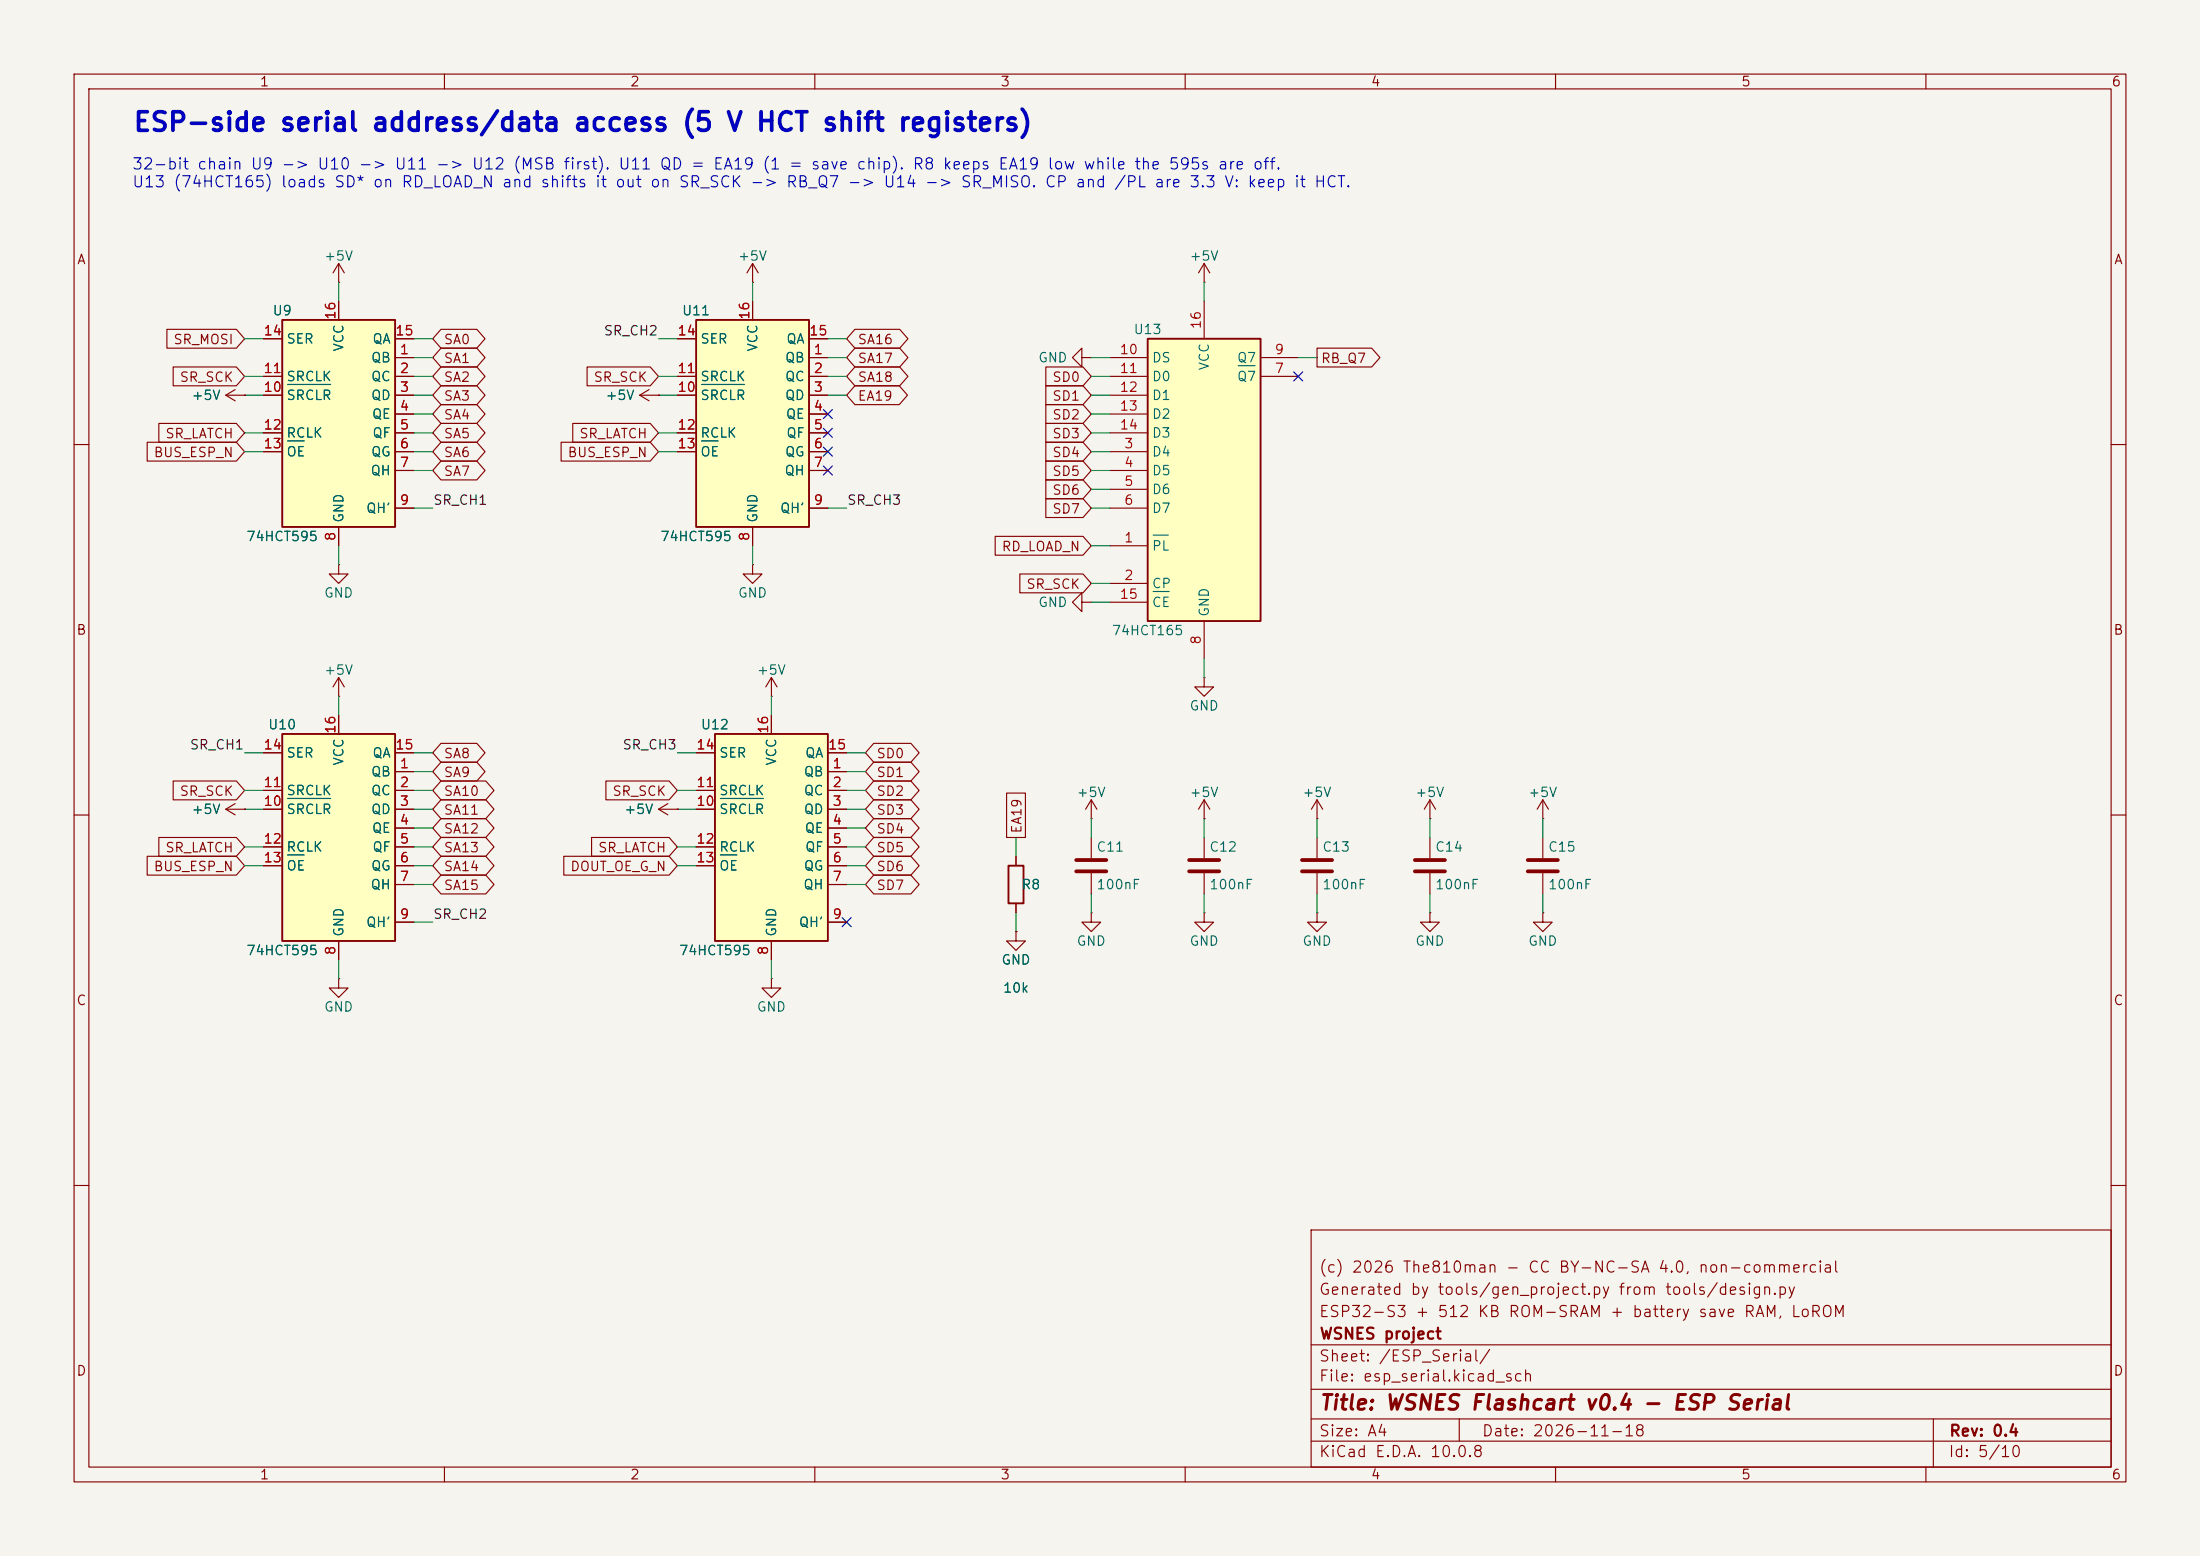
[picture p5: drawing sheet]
<svg xmlns="http://www.w3.org/2000/svg" width="297mm" height="210mm" viewBox="0 0 297 210" stroke-linecap="round" stroke-linejoin="round" font-family="sans-serif">
<path d="M0 0h297v210h-297z" fill="#f5f4ef" stroke="#f5f4ef" stroke-width=".14"/>
<g fill="none" stroke="#840000" stroke-width=".15">
<path d="M10 10h277v190h-277zM12 12h273v186h-273zM60 10v2M110 10v2M160 10v2M210 10v2M260 10v2M30.5 53.3l1.2 .8M30.5 53.3h2.5M31.7 52.6l-1.2 .7M33 53.3h.1M146 48.3v-1.3l-1.2 1.3 1.2 1.2v-1.2h1.3"/>
<path d="M147.3 48.3h.1M10 60h2M285 60h2M10 110h2M30.5 109.2l1.2 .8M30.5 109.2h2.5M31.7 108.5l-1.2 .7M33 109.2h.1M137.2 115.6v1.2M147.3 110.5h.1M147.3 108v2.5M147.3 113v2.8"/>
<path d="M147.3 117.9v2.8M147.3 108l-.7 1.2M147.3 108l.8 1.2M162.6 113v2.8M162.6 117.9v2.8M285 110h2M137.2 125.7v1.3h1.2l-1.2 1.3-1.3-1.3h1.3M137.2 125.7h.1M137.2 121.9v1.3M147.3 123.2v1.3h1.3l-1.3 1.2-1.3-1.2h1.3M147.3 123.2h.1M10 160h2"/>
<path d="M177 166h108v32h-108zM285 160h2M60 198v2M110 198v2M160 198v2M177 194.5h108M177 191.5h108M177 187.5h108M177 181.5h108M197 191.5v3M210 198v2M260 198v2"/>
<path d="M261 191.5v6.5"/>
</g>
<path d="M145.3 116.1h4.1M145.3 117.6h4.1M160.5 116.1h4.1M160.5 117.6h4.1" fill="none" stroke="#840000" stroke-width=".51"/>
<path d="M136.1 116.8h2.1v5.1h-2.1z" fill="none" stroke="#840000" stroke-width=".25"/>
<path d="M38.1 99.1h15.2v27.9h-15.2z" fill="#ffffc2"/>
<path d="M38.1 99.1h15.2v27.9h-15.2z" fill="none" stroke="#840000" stroke-width=".25"/>
<g fill="none" stroke="#840000" stroke-width=".15">
<path d="M45.7 96.5v2.6M35.6 106.7h2.5M35.6 109.2h2.5M35.6 114.3h2.5M35.6 116.8h2.5M35.6 101.6h2.5M53.3 104.1h2.6M53.3 106.7h2.6M53.3 109.2h2.6M53.3 111.8h2.6M53.3 114.3h2.6M53.3 116.8h2.6"/>
<path d="M53.3 119.4h2.6M53.3 101.6h2.6M45.7 127v2.5M53.3 124.5h2.6"/>
</g>
<path d="M38.8 107.8h5.8M38.8 115.4h2.3" fill="none" stroke="#006464" stroke-width=".15"/>
<path d="M154.9 45.7h15.3v38.1h-15.3z" fill="#ffffc2"/>
<path d="M154.9 45.7h15.3v38.1h-15.3z" fill="none" stroke="#840000" stroke-width=".25"/>
<g fill="none" stroke="#840000" stroke-width=".15">
<path d="M149.9 50.8h5M149.9 48.3h5M149.9 53.3h5M149.9 55.9h5M149.9 58.4h5M162.6 40.6v5.1M170.2 50.8h5.1M170.2 48.3h5.1M149.9 73.7h5M149.9 78.7h5M149.9 61h5M149.9 63.5h5"/>
<path d="M149.9 66h5M149.9 68.6h5M149.9 81.3h5M162.6 83.8v5.1M162.6 110.5h.1M162.6 108v2.5M162.6 108l-.8 1.2M162.6 108l.7 1.2M104.1 132.1v1.3h1.3l-1.3 1.2-1.2-1.2h1.2M104.1 132.1h.1M162.6 123.2v1.3h1.2l-1.2 1.2-1.3-1.2h1.3M162.6 123.2h.1"/>
</g>
<path d="M167.2 49.4h2.2M155.7 72.2h2M155.7 79.8h2.1" fill="none" stroke="#006464" stroke-width=".15"/>
<path d="M94 43.2h15.2v27.9h-15.2z" fill="#ffffc2"/>
<path d="M94 43.2h15.2v27.9h-15.2z" fill="none" stroke="#840000" stroke-width=".25"/>
<g fill="none" stroke="#840000" stroke-width=".15">
<path d="M91.4 50.8h2.6M91.4 53.3h2.6M91.4 58.4h2.6M91.4 45.7h2.6M101.6 40.6v2.6M109.2 48.3h2.6M109.2 50.8h2.6M109.2 53.3h2.6M109.2 55.9h2.6M109.2 58.4h2.6M109.2 45.7h2.6M91.4 61h2.6"/>
<path d="M101.6 71.1v2.6M109.2 61h2.6M109.2 63.5h2.6M109.2 68.6h2.6"/>
</g>
<path d="M94.7 51.9h5.8M94.7 59.5h2.2" fill="none" stroke="#006464" stroke-width=".15"/>
<path d="M38.1 43.2h15.2v27.9h-15.2z" fill="#ffffc2"/>
<path d="M38.1 43.2h15.2v27.9h-15.2z" fill="none" stroke="#840000" stroke-width=".25"/>
<g fill="none" stroke="#840000" stroke-width=".15">
<path d="M45.7 38.1h.1M45.7 35.6v2.5M45.7 35.6l-.7 1.2M45.7 35.6l.8 1.2M101.6 38.1h.1M101.6 35.6l-.8 1.2M101.6 35.6l.8 1.2M101.6 35.6v2.5M162.6 38.1h.1M162.6 35.6l-.8 1.2M162.6 35.6l.7 1.2M162.6 35.6v2.5"/>
<path d="M35.6 50.8h2.5M35.6 53.3h2.5M35.6 58.4h2.5M35.6 45.7h2.5M45.7 40.6v2.6M53.3 48.3h2.6M53.3 50.8h2.6M53.3 53.3h2.6M53.3 55.9h2.6M53.3 58.4h2.6M53.3 45.7h2.6M86.4 53.3h2.5"/>
<path d="M86.4 53.3l1.2 .8M87.6 52.6l-1.2 .7M88.9 53.3h.1M35.6 61h2.5M45.7 76.2v1.3h1.3l-1.3 1.2-1.3-1.2h1.3M45.7 76.2h.1M45.7 71.1v2.6M53.3 61h2.6M53.3 63.5h2.6M53.3 68.6h2.6M101.6 76.2v1.3h1.3l-1.3 1.2-1.3-1.2h1.3M101.6 76.2h.1"/>
<path d="M45.7 94h.1M45.7 91.4v2.6M45.7 91.4l-.7 1.3M45.7 91.4l.8 1.3M104.1 94h.1M104.1 91.4l-.7 1.3M104.1 91.4l.8 1.3M104.1 91.4v2.6M162.6 91.4v1.3h1.2l-1.2 1.3-1.3-1.3h1.3M162.6 91.4h.1M88.9 109.2l1.3 .8M88.9 109.2h2.5"/>
<path d="M90.2 108.5l-1.3 .7M91.4 109.2h.1M177.8 110.5h.1M177.8 108v2.5M177.8 113v2.8M177.8 117.9v2.8M177.8 108l-.8 1.2M177.8 108l.8 1.2M193 110.5h.1M193 108v2.5M193 113v2.8M193 117.9v2.8"/>
<path d="M193 108l-.7 1.2M193 108l.8 1.2M208.3 110.5h.1M208.3 108v2.5M208.3 113v2.8M208.3 117.9v2.8M208.3 108l-.8 1.2M208.3 108l.7 1.2M45.7 132.1v1.3h1.3l-1.3 1.2-1.3-1.2h1.3M45.7 132.1h.1M177.8 123.2v1.3h1.3l-1.3 1.2-1.3-1.2h1.3M177.8 123.2h.1"/>
<path d="M193 123.2v1.3h1.3l-1.3 1.2-1.2-1.2h1.2M193 123.2h.1M208.3 123.2v1.3h1.2l-1.2 1.2-1.3-1.2h1.3M208.3 123.2h.1"/>
</g>
<path d="M38.8 51.9h5.8M38.8 59.5h2.3" fill="none" stroke="#006464" stroke-width=".15"/>
<path d="M175.8 116.1h4M175.8 117.6h4M191 116.1h4.1M191 117.6h4.1M206.2 116.1h4.1M206.2 117.6h4.1" fill="none" stroke="#840000" stroke-width=".51"/>
<path d="M96.5 99.1h15.3v27.9h-15.3z" fill="#ffffc2"/>
<path d="M96.5 99.1h15.3v27.9h-15.3z" fill="none" stroke="#840000" stroke-width=".25"/>
<g fill="none" stroke="#840000" stroke-width=".15">
<path d="M19.9 59.7h12l1.1 1.3-1.1 1.2h-12zM21.4 57.1h10.5l1.1 1.3-1.1 1.3h-10.5zM22.5 44.4h9.4l1.1 1.3-1.1 1.3h-9.4zM23.4 49.5h8.5l1.1 1.3-1.1 1.3h-8.5zM33 53.3h.1M35.6 50.8h2.5M35.6 53.3h2.5M35.6 58.4h2.5M35.6 45.7h2.5M45.7 40.6v2.6M53.3 48.3h2.6M53.3 50.8h2.6"/>
<path d="M53.3 53.3h2.6M53.3 55.9h2.6M53.3 58.4h2.6M53.3 45.7h2.6M59.5 54.6h4.9l1.1 1.3-1.1 1.3h-4.9l-1.1-1.3zM59.5 57.1h4.9l1.1 1.3-1.1 1.3h-4.9l-1.1-1.3zM59.5 59.7h4.9l1.1 1.3-1.1 1.2h-4.9l-1.1-1.2zM59.5 44.4h4.9l1.1 1.3-1.1 1.3h-4.9l-1.1-1.3zM59.5 47h4.9l1.1 1.3-1.1 1.2h-4.9l-1.1-1.2zM59.5 49.5h4.9l1.1 1.3-1.1 1.3h-4.9l-1.1-1.3zM59.5 52.1h4.9l1.1 1.2-1.1 1.3h-4.9l-1.1-1.3zM75.8 59.7h12l1.1 1.3-1.1 1.2h-12z"/>
<path d="M77.3 57.1h10.5l1.1 1.3-1.1 1.3h-10.5zM79.3 49.5h8.5l1.1 1.3-1.1 1.3h-8.5zM88.9 53.3h.1M91.4 50.8h2.6M91.4 53.3h2.6M91.4 58.4h2.6M91.4 45.7h2.6M101.6 40.6v2.6M109.2 48.3h2.6M109.2 50.8h2.6M109.2 53.3h2.6M109.2 55.9h2.6"/>
<path d="M109.2 58.4h2.6M109.2 45.7h2.6M115.4 44.4h6.1l1.1 1.3-1.1 1.3h-6.1l-1.1-1.3zM115.4 49.5h6.1l1.1 1.3-1.1 1.3h-6.1l-1.1-1.3zM115.4 52.1h6l1.1 1.2-1.1 1.3h-6l-1.1-1.3zM115.4 47h6.1l1.1 1.3-1.1 1.2h-6.1l-1.1-1.2zM141.2 49.5h5l1.1 1.3-1.1 1.3h-5zM141.2 52.1h5l1.1 1.2-1.1 1.3h-5zM141.2 54.6h5l1.1 1.3-1.1 1.3h-5zM141.2 57.1h5l1.1 1.3-1.1 1.3h-5zM141.2 59.7h5l1.1 1.3-1.1 1.2h-5zM177.8 47h7.4l1.1 1.3-1.1 1.2h-7.4z"/>
<path d="M35.6 61h2.5M45.7 71.1v2.6M53.3 61h2.6M53.3 63.5h2.6M53.3 68.6h2.6M59.5 62.2h4.9l1.1 1.3-1.1 1.3h-4.9l-1.1-1.3zM91.4 61h2.6M101.6 71.1v2.6M109.2 61h2.6M109.2 63.5h2.6M109.2 68.6h2.6M134.4 72.4h11.8l1.1 1.3-1.1 1.2h-11.8z"/>
<path d="M137.7 77.5h8.5l1.1 1.2-1.1 1.3h-8.5zM141.2 62.2h5l1.1 1.3-1.1 1.3h-5zM141.2 64.8h5l1.1 1.2-1.1 1.3h-5zM141.2 67.3h5l1.1 1.3-1.1 1.3h-5zM45.7 96.5v2.6M104.1 96.5v2.6M146 81.3v-1.3l-1.2 1.3 1.2 1.3v-1.3h1.3M147.3 81.3h.1M19.9 115.6h12l1.1 1.2-1.1 1.3h-12zM21.4 113h10.5l1.1 1.3-1.1 1.3h-10.5zM23.4 105.4h8.5l1.1 1.3-1.1 1.3h-8.5zM33 109.2h.1"/>
<path d="M35.6 106.7h2.5M35.6 109.2h2.5M35.6 114.3h2.5M35.6 116.8h2.5M35.6 101.6h2.5M53.3 104.1h2.6M53.3 106.7h2.6M53.3 109.2h2.6M53.3 111.8h2.6M53.3 114.3h2.6M53.3 116.8h2.6M53.3 119.4h2.6"/>
<path d="M53.3 101.6h2.6M59.5 110.5h6.1l1.1 1.3-1.1 1.2h-6.1l-1.1-1.2zM59.5 113h6.1l1.1 1.3-1.1 1.3h-6.1l-1.1-1.3zM59.5 115.6h6.1l1.1 1.2-1.1 1.3h-6.1l-1.1-1.3zM59.5 118.1h6.1l1.1 1.3-1.1 1.3h-6.1l-1.1-1.3zM59.5 100.3h4.9l1.1 1.3-1.1 1.3h-4.9l-1.1-1.3zM59.5 102.9h4.9l1.1 1.2-1.1 1.3h-4.9l-1.1-1.3zM59.5 105.4h6.1l1.1 1.3-1.1 1.3h-6.1l-1.1-1.3zM59.5 107.9h6.1l1.1 1.3-1.1 1.3h-6.1l-1.1-1.3zM76.1 115.6h14.2l1.1 1.2-1.1 1.3h-14.2zM79.9 113h10.4l1.1 1.3-1.1 1.3h-10.4zM81.8 105.4h8.5l1.1 1.3-1.1 1.3h-8.5z"/>
<path d="M91.4 109.2h.1M94 106.7h2.5M94 109.2h2.5M94 114.3h2.5M94 116.8h2.5M94 101.6h2.5M111.8 104.1h2.5M111.8 106.7h2.5M111.8 109.2h2.5M111.8 111.8h2.5M111.8 114.3h2.5M111.8 116.8h2.5"/>
<path d="M111.8 119.4h2.5M111.8 101.6h2.5M118 102.9h5l1.1 1.2-1.1 1.3h-5l-1.2-1.3zM118 100.3h5l1.1 1.3-1.1 1.3h-5l-1.2-1.3zM118 105.4h5l1.1 1.3-1.1 1.3h-5l-1.2-1.3zM118 107.9h5l1.1 1.3-1.1 1.3h-5l-1.2-1.3zM118 110.5h5l1.1 1.3-1.1 1.2h-5l-1.2-1.2zM118 113h5l1.1 1.3-1.1 1.3h-5l-1.2-1.3zM118 115.6h5l1.1 1.2-1.1 1.3h-5l-1.2-1.3zM118 118.1h5l1.1 1.3-1.1 1.3h-5l-1.2-1.3zM135.9 107h2.5v6h-2.5zM137.2 115.6v1.2"/>
<path d="M45.7 127v2.5M53.3 124.5h2.6M104.1 127v2.5M111.8 124.5h2.5M137.2 125.7h.1M137.2 121.9v1.3"/>
</g>
<path d="M38.8 51.9h5.8M38.8 59.5h2.3M94.7 51.9h5.8M94.7 59.5h2.2M38.8 107.8h5.8M38.8 115.4h2.3M97.3 107.8h5.7M97.3 115.4h2.2" fill="none" stroke="#006464" stroke-width=".15"/>
<g fill="none" stroke="#009600" stroke-width=".15">
<path d="M45.7 38.1v2.5M101.6 38.1v2.5M162.6 38.1v2.5M33 58.4h2.6M33 53.3h2.6M33 45.7h2.6M33 50.8h2.6M55.9 58.4h2.5M55.9 53.3h2.5M55.9 55.9h2.5M55.9 45.7h2.5M55.9 48.3h2.5"/>
<path d="M55.9 50.8h2.5M88.9 58.4h2.5M88.9 53.3h2.5M88.9 45.7h2.5M88.9 50.8h2.5M111.8 53.3h2.5M111.8 45.7h2.5M111.8 48.3h2.5M111.8 50.8h2.5M147.3 58.4h2.6M147.3 53.3h2.6M147.3 55.9h2.6"/>
<path d="M147.3 48.3h2.6M147.3 50.8h2.6M175.3 48.3h2.5M33 61h2.6M45.7 73.7v2.5M55.9 61h2.5M55.9 63.5h2.5M55.9 68.6h2.5M88.9 61h2.5M101.6 73.7v2.5M111.8 68.6h2.5M147.3 61h2.6"/>
<path d="M147.3 63.5h2.6M147.3 68.6h2.6M147.3 66h2.6M147.3 73.7h2.6M147.3 78.7h2.6M45.7 94v2.5M104.1 94v2.5M147.3 81.3h2.6M162.6 88.9v2.5M33 114.3h2.6M33 116.8h2.6M33 101.6h2.6"/>
<path d="M33 109.2h2.6M33 106.7h2.6M55.9 114.3h2.5M55.9 116.8h2.5M55.9 101.6h2.5M55.9 109.2h2.5M55.9 106.7h2.5M55.9 119.4h2.5M55.9 104.1h2.5M55.9 111.8h2.5M91.4 114.3h2.6M91.4 116.8h2.6"/>
<path d="M91.4 101.6h2.6M91.4 109.2h2.6M91.4 106.7h2.6M114.3 114.3h2.5M114.3 116.8h2.5M114.3 101.6h2.5M114.3 109.2h2.5M114.3 106.7h2.5M114.3 119.4h2.5M114.3 104.1h2.5M114.3 111.8h2.5M137.2 113v2.6"/>
<path d="M147.3 110.5v2.5M162.6 110.5v2.5M177.8 110.5v2.5M193 110.5v2.5M208.3 110.5v2.5M45.7 129.5v2.6M55.9 124.5h2.5M104.1 129.5v2.6M137.2 123.2v2.5M147.3 120.7v2.5M162.6 120.7v2.5M177.8 120.7v2.5"/>
<path d="M193 120.7v2.5M208.3 120.7v2.5"/>
</g>
<path d="M111.2 55.3l1.2 1.2M111.2 57.8l1.2 1.2M112.4 55.3l-1.2 1.2M112.4 57.8l-1.2 1.2M174.7 50.2l1.2 1.2M175.9 50.2l-1.2 1.2M111.2 60.4l1.2 1.2M111.2 62.9l1.2 1.2M112.4 60.4l-1.2 1.2M112.4 62.9l-1.2 1.2M113.7 123.9l1.2 1.2M114.9 123.9l-1.2 1.2" fill="none" stroke="#000084" stroke-width=".15"/>
<text font-size="2.5" fill="#0000c2" x="17.9" y="18.3">ESP-side serial address/data access (5 V HCT shift registers)</text>
<text font-size="2" fill="#840000" x="178" y="190.8">Title: WSNES Flashcart v0.4 - ESP Serial</text>
<g font-size="1.5" fill="#0000c2">
<text x="17.7" y="23.3">32-bit chain U9 -&gt; U10 -&gt; U11 -&gt; U12 (MSB first). U11 QD = EA19 (1 = save chip). R8 keeps EA19 low while the 595s are off.</text>
<text x="17.7" y="25.7">U13 (74HCT165) loads SD* on RD_LOAD_N and shifts it out on SR_SCK -&gt; RB_Q7 -&gt; U14 -&gt; SR_MISO. CP and /PL are 3.3 V: keep it HCT.</text>
</g>
<g font-size="1.5" fill="#840000">
<text x="178" y="172.1">(c) 2026 The810man - CC BY-NC-SA 4.0, non-commercial</text>
<text x="178" y="178.1">ESP32-S3 + 512 KB ROM-SRAM + battery save RAM, LoROM</text>
<text x="178" y="175.1">Generated by tools/gen_project.py from tools/design.py</text>
<text x="178" y="184.1">Sheet: /ESP_Serial/</text>
<text x="178" y="181.1">WSNES project</text>
<text x="178" y="186.8">File: esp_serial.kicad_sch</text>
<text x="178" y="197">KiCad E.D.A. 10.0.8</text>
<text x="178" y="194.2">Size: A4</text>
<text x="200" y="194.2">Date: 2026-11-18</text>
<text x="263" y="197">Id: 5/10</text>
<text x="263" y="194.2">Rev: 0.4</text>
</g>
<g font-size="1.3" fill="#840000">
<text x="35" y="12">1</text>
<text x="85" y="12">2</text>
<text x="135" y="12">3</text>
<text x="185" y="12">4</text>
<text x="235" y="12">5</text>
<text x="285" y="12">6</text>
<text x="10.3" y="36">A</text>
<text x="285.3" y="36">A</text>
<text x="23.3" y="46.8">SR_MOSI</text>
<text x="59.8" y="46.8">SA0</text>
<text x="115.7" y="46.8">SA16</text>
<text x="24.2" y="51.9">SR_SCK</text>
<text x="59.8" y="49.3">SA1</text>
<text x="59.8" y="51.9">SA2</text>
<text x="80" y="51.9">SR_SCK</text>
<text x="115.7" y="51.9">SA18</text>
<text x="115.7" y="49.3">SA17</text>
<text x="142" y="51.9">SD0</text>
<text x="178.2" y="49.3">RB_Q7</text>
<text x="22.2" y="59.5">SR_LATCH</text>
<text x="59.8" y="56.9">SA4</text>
<text x="59.8" y="59.5">SA5</text>
<text x="59.8" y="54.4">SA3</text>
<text x="78.1" y="59.5">SR_LATCH</text>
<text x="115.7" y="54.4">EA19</text>
<text x="142" y="54.4">SD1</text>
<text x="142" y="56.9">SD2</text>
<text x="142" y="59.5">SD3</text>
<text x="20.7" y="62">BUS_ESP_N</text>
<text x="59.8" y="62">SA6</text>
<text x="59.8" y="64.6">SA7</text>
<text x="76.5" y="62">BUS_ESP_N</text>
<text x="142" y="62">SD4</text>
<text x="142" y="64.6">SD5</text>
<text x="142" y="67.1">SD6</text>
<text x="142" y="69.6">SD7</text>
<text x="135.1" y="74.7">RD_LOAD_N</text>
<text x="138.5" y="79.8">SR_SCK</text>
<text x="10.2" y="86">B</text>
<text x="285.2" y="86">B</text>
<text x="24.2" y="107.7">SR_SCK</text>
<text x="59.8" y="102.7">SA8</text>
<text x="59.8" y="105.2">SA9</text>
<text x="59.8" y="107.7">SA10</text>
<text x="82.6" y="107.7">SR_SCK</text>
<text x="118.2" y="105.2">SD1</text>
<text x="118.2" y="102.7">SD0</text>
<text x="118.2" y="107.7">SD2</text>
<text x="59.8" y="112.8">SA12</text>
<text x="59.8" y="110.3">SA11</text>
<text x="118.2" y="110.3">SD3</text>
<text x="118.2" y="112.8">SD4</text>
<text x="138.2" y="112.6" transform="rotate(-90 138.2 112.6)">EA19</text>
<text x="20.7" y="117.9">BUS_ESP_N</text>
<text x="22.2" y="115.4">SR_LATCH</text>
<text x="59.8" y="115.4">SA13</text>
<text x="59.8" y="117.9">SA14</text>
<text x="76.9" y="117.9">DOUT_OE_G_N</text>
<text x="80.7" y="115.4">SR_LATCH</text>
<text x="118.2" y="115.4">SD5</text>
<text x="118.2" y="117.9">SD6</text>
<text x="59.8" y="120.4">SA15</text>
<text x="118.2" y="120.4">SD7</text>
<text x="10.2" y="136">C</text>
<text x="285.2" y="136">C</text>
<text x="10.2" y="186">D</text>
<text x="285.2" y="186">D</text>
<text x="35" y="200">1</text>
<text x="85" y="200">2</text>
<text x="135" y="200">3</text>
<text x="185" y="200">4</text>
<text x="235" y="200">5</text>
<text x="285" y="200">6</text>
</g>
<g font-size="1.3" fill="#006464">
<text x="43.7" y="35.5">+5V</text>
<text x="99.5" y="35.5">+5V</text>
<text x="160.5" y="35.5">+5V</text>
<text x="36.7" y="42.9">U9</text>
<text x="38.6" y="46.7">SER</text>
<text x="46.7" y="47.5" transform="rotate(-90 46.7 47.5)">VCC</text>
<text x="50.2" y="46.7">QA</text>
<text x="92" y="42.9">U11</text>
<text x="94.5" y="46.7">SER</text>
<text x="102.6" y="47.5" transform="rotate(-90 102.6 47.5)">VCC</text>
<text x="106.1" y="46.7">QA</text>
<text x="152.9" y="45.4">U13</text>
<text x="38.6" y="51.8">SRCLK</text>
<text x="50" y="49.2">QB</text>
<text x="50" y="51.8">QC</text>
<text x="94.5" y="51.8">SRCLK</text>
<text x="105.9" y="49.2">QB</text>
<text x="105.9" y="51.8">QC</text>
<text x="140.1" y="49.2">GND</text>
<text x="155.4" y="49.2">DS</text>
<text x="155.4" y="51.8">D0</text>
<text x="163.5" y="50.1" transform="rotate(-90 163.5 50.1)">VCC</text>
<text x="166.9" y="51.8">Q7</text>
<text x="166.9" y="49.2">Q7</text>
<text x="25.8" y="54.3">+5V</text>
<text x="38.6" y="54.3">SRCLR</text>
<text x="38.6" y="59.4">RCLK</text>
<text x="50" y="54.3">QD</text>
<text x="50.1" y="56.8">QE</text>
<text x="50.2" y="59.4">QF</text>
<text x="81.7" y="54.3">+5V</text>
<text x="94.5" y="54.3">SRCLR</text>
<text x="94.5" y="59.4">RCLK</text>
<text x="105.9" y="54.3">QD</text>
<text x="106" y="56.8">QE</text>
<text x="106.1" y="59.4">QF</text>
<text x="155.4" y="54.3">D1</text>
<text x="155.4" y="56.8">D2</text>
<text x="155.4" y="59.4">D3</text>
<text x="38.6" y="61.9">OE</text>
<text x="49.9" y="64.5">QH</text>
<text x="50" y="61.9">QG</text>
<text x="94.5" y="61.9">OE</text>
<text x="105.8" y="64.5">QH</text>
<text x="105.9" y="61.9">QG</text>
<text x="155.4" y="61.9">D4</text>
<text x="155.4" y="64.5">D5</text>
<text x="46.7" y="70.6" transform="rotate(-90 46.7 70.6)">GND</text>
<text x="49.3" y="69.5">QH'</text>
<text x="102.6" y="70.6" transform="rotate(-90 102.6 70.6)">GND</text>
<text x="105.2" y="69.5">QH'</text>
<text x="155.4" y="67">D6</text>
<text x="155.4" y="69.5">D7</text>
<text x="33.2" y="73.4">74HCT595</text>
<text x="89" y="73.4">74HCT595</text>
<text x="155.4" y="74.6">PL</text>
<text x="43.7" y="81">GND</text>
<text x="99.5" y="81">GND</text>
<text x="140.1" y="82.2">GND</text>
<text x="155.4" y="79.7">CP</text>
<text x="155.4" y="82.2">CE</text>
<text x="163.5" y="83.3" transform="rotate(-90 163.5 83.3)">GND</text>
<text x="150" y="86.1">74HCT165</text>
<text x="43.7" y="91.4">+5V</text>
<text x="102.1" y="91.4">+5V</text>
<text x="36.1" y="98.8">U10</text>
<text x="94.5" y="98.8">U12</text>
<text x="160.5" y="96.2">GND</text>
<text x="38.6" y="107.6">SRCLK</text>
<text x="38.6" y="102.6">SER</text>
<text x="46.7" y="103.4" transform="rotate(-90 46.7 103.4)">VCC</text>
<text x="50" y="105.1">QB</text>
<text x="50" y="107.6">QC</text>
<text x="50.2" y="102.6">QA</text>
<text x="97" y="107.6">SRCLK</text>
<text x="97" y="102.6">SER</text>
<text x="105.1" y="103.4" transform="rotate(-90 105.1 103.4)">VCC</text>
<text x="108.4" y="105.1">QB</text>
<text x="108.4" y="107.6">QC</text>
<text x="108.6" y="102.6">QA</text>
<text x="145.3" y="107.9">+5V</text>
<text x="160.5" y="107.9">+5V</text>
<text x="175.7" y="107.9">+5V</text>
<text x="191" y="107.9">+5V</text>
<text x="206.2" y="107.9">+5V</text>
<text x="25.8" y="110.2">+5V</text>
<text x="38.6" y="110.2">SRCLR</text>
<text x="50" y="110.2">QD</text>
<text x="50.1" y="112.7">QE</text>
<text x="84.2" y="110.2">+5V</text>
<text x="97" y="110.2">SRCLR</text>
<text x="108.4" y="110.2">QD</text>
<text x="108.5" y="112.7">QE</text>
<text x="38.6" y="115.3">RCLK</text>
<text x="38.6" y="117.8">OE</text>
<text x="50" y="117.8">QG</text>
<text x="50.2" y="115.3">QF</text>
<text x="97" y="115.3">RCLK</text>
<text x="97" y="117.8">OE</text>
<text x="108.4" y="117.8">QG</text>
<text x="108.6" y="115.3">QF</text>
<text x="147.9" y="115.3">C11</text>
<text x="163.2" y="115.3">C12</text>
<text x="178.4" y="115.3">C13</text>
<text x="193.7" y="115.3">C14</text>
<text x="208.9" y="115.3">C15</text>
<text x="49.3" y="125.4">QH'</text>
<text x="49.9" y="120.3">QH</text>
<text x="107.8" y="125.4">QH'</text>
<text x="108.4" y="120.3">QH</text>
<text x="137.8" y="120.3">R8</text>
<text x="147.9" y="120.3">100nF</text>
<text x="163.2" y="120.3">100nF</text>
<text x="178.4" y="120.3">100nF</text>
<text x="193.7" y="120.3">100nF</text>
<text x="208.9" y="120.3">100nF</text>
<text x="33.2" y="129.2">74HCT595</text>
<text x="46.7" y="126.5" transform="rotate(-90 46.7 126.5)">GND</text>
<text x="91.6" y="129.2">74HCT595</text>
<text x="105.1" y="126.5" transform="rotate(-90 105.1 126.5)">GND</text>
<text x="135.1" y="130.5">GND</text>
<text x="145.3" y="128">GND</text>
<text x="160.5" y="128">GND</text>
<text x="175.7" y="128">GND</text>
<text x="191" y="128">GND</text>
<text x="206.2" y="128">GND</text>
<text x="43.7" y="136.9">GND</text>
<text x="102.1" y="136.9">GND</text>
<text x="135.3" y="134.3">10k</text>
</g>
<g font-size="1.3" fill="#a90000">
<text x="35.5" y="45.6">14</text>
<text x="45.6" y="43.2" transform="rotate(-90 45.6 43.2)">16</text>
<text x="53.3" y="45.6">15</text>
<text x="91.4" y="45.6">14</text>
<text x="101.5" y="43.2" transform="rotate(-90 101.5 43.2)">16</text>
<text x="109.2" y="45.6">15</text>
<text x="162.4" y="44.5" transform="rotate(-90 162.4 44.5)">16</text>
<text x="35.5" y="53.2">10</text>
<text x="35.5" y="50.7">11</text>
<text x="53.9" y="48.1">1</text>
<text x="53.9" y="50.7">2</text>
<text x="53.9" y="53.2">3</text>
<text x="91.4" y="53.2">10</text>
<text x="91.4" y="50.7">11</text>
<text x="109.8" y="48.1">1</text>
<text x="109.8" y="50.7">2</text>
<text x="109.8" y="53.2">3</text>
<text x="151.1" y="48.1">10</text>
<text x="151.1" y="50.7">11</text>
<text x="151.1" y="53.2">12</text>
<text x="172" y="50.7">7</text>
<text x="172" y="48.1">9</text>
<text x="35.5" y="58.3">12</text>
<text x="53.9" y="55.7">4</text>
<text x="53.9" y="58.3">5</text>
<text x="91.4" y="58.3">12</text>
<text x="109.8" y="55.7">4</text>
<text x="109.8" y="58.3">5</text>
<text x="151.1" y="55.7">13</text>
<text x="151.1" y="58.3">14</text>
<text x="35.5" y="60.8">13</text>
<text x="53.9" y="60.8">6</text>
<text x="53.9" y="63.4">7</text>
<text x="91.4" y="60.8">13</text>
<text x="109.8" y="60.8">6</text>
<text x="109.8" y="63.4">7</text>
<text x="151.7" y="60.8">3</text>
<text x="151.7" y="63.4">4</text>
<text x="151.7" y="65.9">5</text>
<text x="53.9" y="68.4">9</text>
<text x="109.8" y="68.4">9</text>
<text x="151.7" y="68.4">6</text>
<text x="45.6" y="73.1" transform="rotate(-90 45.6 73.1)">8</text>
<text x="101.5" y="73.1" transform="rotate(-90 101.5 73.1)">8</text>
<text x="151.7" y="73.5">1</text>
<text x="151.1" y="81.1">15</text>
<text x="151.7" y="78.6">2</text>
<text x="162.4" y="87.1" transform="rotate(-90 162.4 87.1)">8</text>
<text x="35.5" y="101.5">14</text>
<text x="45.6" y="99.1" transform="rotate(-90 45.6 99.1)">16</text>
<text x="53.3" y="101.5">15</text>
<text x="93.9" y="101.5">14</text>
<text x="104" y="99.1" transform="rotate(-90 104 99.1)">16</text>
<text x="111.7" y="101.5">15</text>
<text x="35.5" y="106.5">11</text>
<text x="53.9" y="104">1</text>
<text x="53.9" y="106.5">2</text>
<text x="93.9" y="106.5">11</text>
<text x="112.3" y="104">1</text>
<text x="112.3" y="106.5">2</text>
<text x="35.5" y="109.1">10</text>
<text x="53.9" y="109.1">3</text>
<text x="53.9" y="111.6">4</text>
<text x="93.9" y="109.1">10</text>
<text x="112.3" y="109.1">3</text>
<text x="112.3" y="111.6">4</text>
<text x="35.5" y="114.2">12</text>
<text x="35.5" y="116.7">13</text>
<text x="53.9" y="114.2">5</text>
<text x="53.9" y="116.7">6</text>
<text x="53.9" y="119.2">7</text>
<text x="93.9" y="114.2">12</text>
<text x="93.9" y="116.7">13</text>
<text x="112.3" y="114.2">5</text>
<text x="112.3" y="116.7">6</text>
<text x="112.3" y="119.2">7</text>
<text x="53.9" y="124.3">9</text>
<text x="112.3" y="124.3">9</text>
<text x="45.6" y="129" transform="rotate(-90 45.6 129)">8</text>
<text x="104" y="129" transform="rotate(-90 104 129)">8</text>
</g>
<g font-size="1.3" fill="#0f0f0f">
<text x="81.4" y="45.6">SR_CH2</text>
<text x="58.4" y="68.5">SR_CH1</text>
<text x="114.3" y="68.5">SR_CH3</text>
<text x="25.5" y="101.5">SR_CH1</text>
<text x="84" y="101.5">SR_CH3</text>
<text x="58.4" y="124.3">SR_CH2</text>
</g>
</svg>
